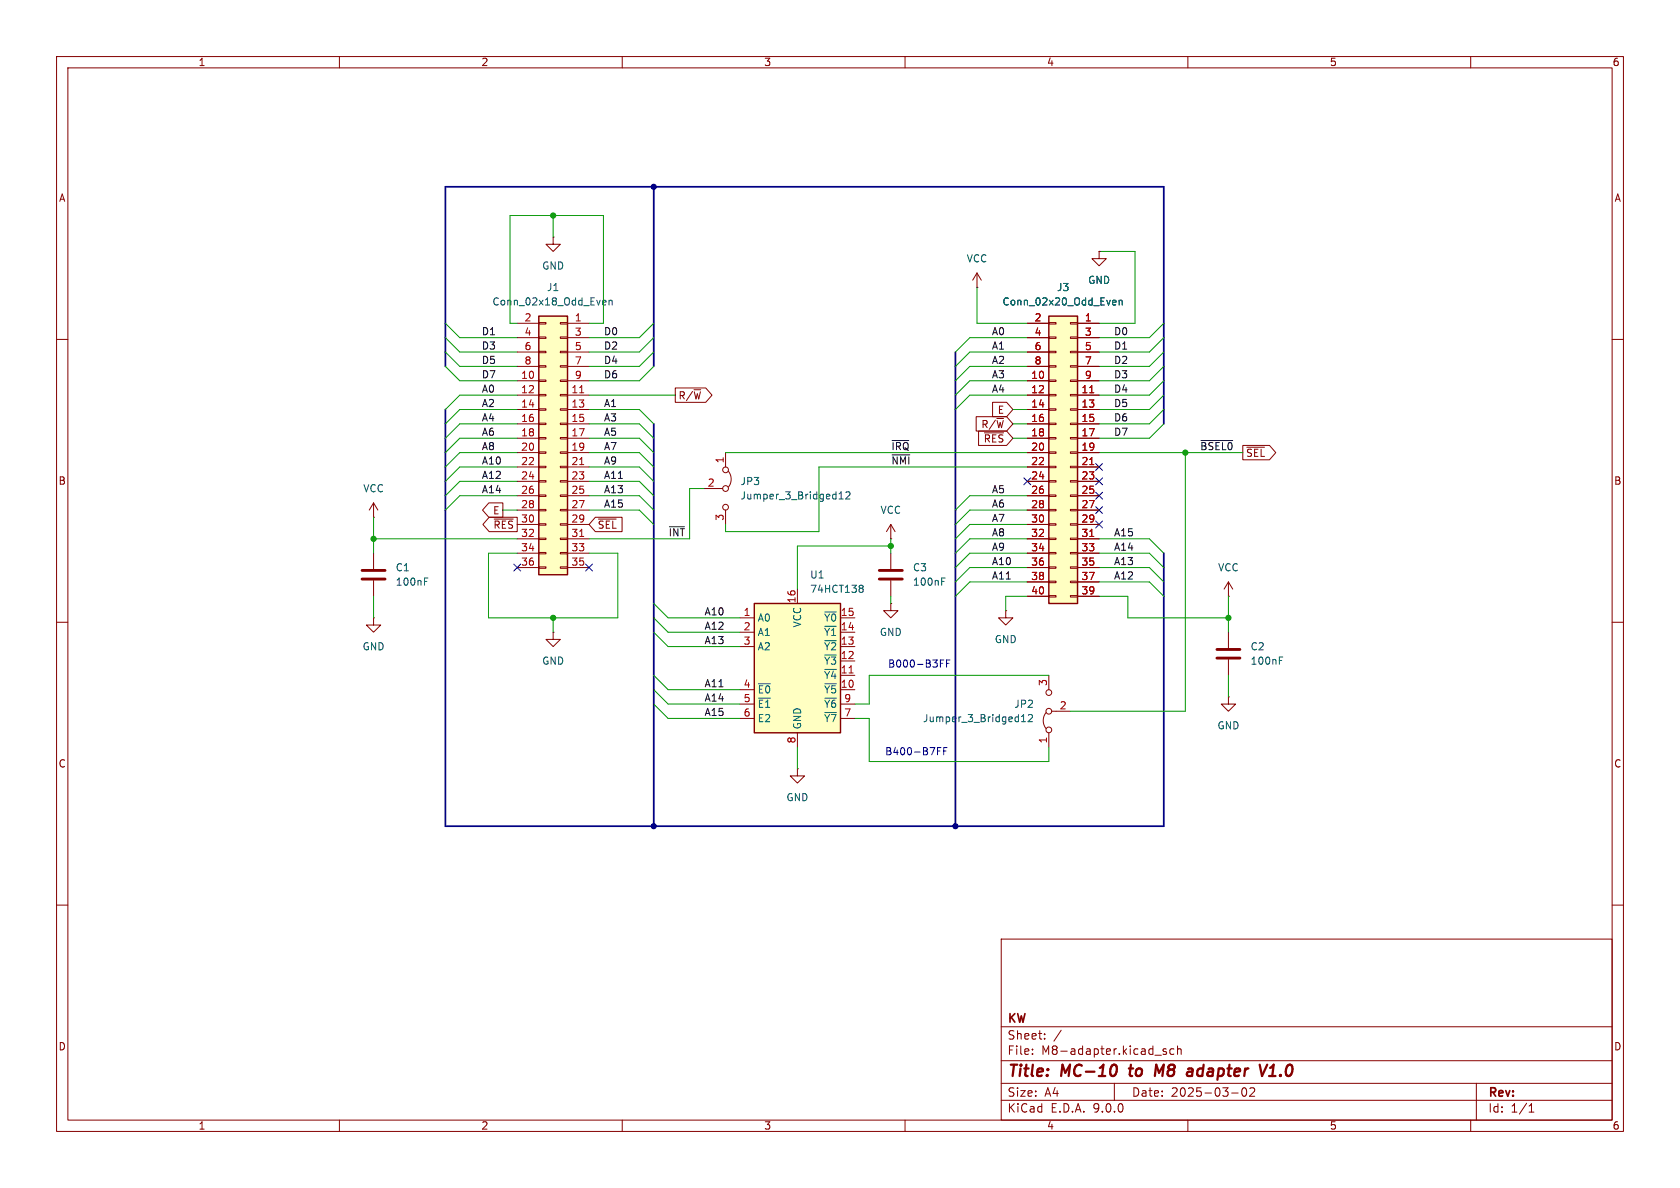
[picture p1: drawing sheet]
<svg xmlns="http://www.w3.org/2000/svg" width="297mm" height="210mm" viewBox="0 0 297 210" stroke-linecap="round" stroke-linejoin="round" font-family="sans-serif">
<g fill="none" stroke="#840000" stroke-width=".18">
<path d="M10 10h277v190h-277zM12 12h273v186h-273zM60 10v2M110 10v2M160 10v2M210 10v2M260 10v2M97.8 41.9v1.3h1.3l-1.3 1.3-1.3-1.3h1.3M97.8 41.9h.1M10 60h2M285 60h2M10 110h2"/>
<path d="M97.8 111.8v1.2h1.3l-1.3 1.3-1.3-1.3h1.3M97.8 111.8h.1M217.2 105.4h.1M217.2 102.9l-.8 1.2M217.2 102.9l.7 1.2M217.2 102.9v2.5M285 110h2M141 135.9v1.3h1.2l-1.2 1.2-1.3-1.2h1.3M141 135.9h.1M10 160h2M177 166h108v32h-108zM285 160h2"/>
<path d="M60 198v2M110 198v2M160 198v2M177 194.5h108M177 191.5h108M177 187.5h108M177 181.5h108M182.5 186.3v.1M182.5 185.5v.1M184.7 183.6v.1M184.7 182.8v.1M187.6 182.1l-1.3 2"/>
<path d="M197 191.5v3M204.2 186.5h1.1M206.2 185.5l-.4-.1-.2 .2 .1 .2 .5 .2v.3h-.6M207.5 185.5l-.4-.1-.3 .3v.4l.2 .2h.5M208.2 185.5l.2-.1 .3 .1 .1 .9M208.2 184.9v1.5M210 198v2M217.7 193.2h1.2M219.7 192.4a.81 .81 0 0 0 .3 1.4l.2-.1 .2-.5-.2-.8M221.7 192.4v.5l-.8 .9h.9M260 198v2M261 191.5v6.5"/>
<path d="M270.3 196.6h.9M270.3 195.5l.4-.4v1.5"/>
</g>
<path d="M197.1 188.2l.2 .1a1.54 1.54 0 0 1-.2 1.7M199.6 188.9h.7M199.9 188.2l-.2 1.7 .3 .3M205.7 188.2l-.8 1.4-.5-1.4-.2 2M210.8 189l-.1 1.2M224 188.2l-.9 2M224.3 190.2h1.2M224.5 188.8l.7-.6-.3 2" fill="none" stroke="#840000" stroke-width=".4"/>
<path d="M133.3 106.7h15.3v22.8h-15.3z" fill="#ffffc2"/>
<path d="M133.3 106.7h15.3v22.8h-15.3z" fill="none" stroke="#840000" stroke-width=".25"/>
<g fill="none" stroke="#840000" stroke-width=".18">
<path d="M130.8 109.2h2.5M130.8 111.8h2.5M130.8 114.3h2.5M141 104.1v2.6M148.6 109.2h2.5M148.6 111.8h2.5M148.6 114.3h2.5M148.6 116.8h2.5M148.6 119.4h2.5M217.2 111.8v2.8M217.2 116.6v2.8M130.8 121.9h2.5"/>
<path d="M130.8 124.5h2.5M130.8 127h2.5M141 129.5v2.6M148.6 121.9h2.5M148.6 124.5h2.5M148.6 127h2.5"/>
</g>
<path d="M145.8 108.2h2.1M152.1 103.4h.3l.2 .3-.2 .3M152.1 104h.3M152.4 104l.2 .2v.3l-.1 .2h-.4M226.2 116.8h.4M226.2 116.1h.6M134.1 120.9h2.1" fill="none" stroke="#006464" stroke-width=".18"/>
<path d="M150.1 119h.7" fill="none" stroke="#a90000" stroke-width=".18"/>
<path d="M215.1 114.8h4.1M215.1 116.3h4.1" fill="none" stroke="#840000" stroke-width=".51"/>
<path d="M185.4 55.9h5.1v50.8h-5.1z" fill="#ffffc2"/>
<path d="M185.4 55.9h5.1v50.8h-5.1z" fill="none" stroke="#840000" stroke-width=".25"/>
<g fill="none" stroke="#840000" stroke-width=".18">
<path d="M172.7 50.8h.1M172.7 48.3l-.7 1.2M172.7 48.3l.8 1.2M172.7 48.3v2.5M181.6 57.2h3.8M181.6 59.7h3.8M185.4 57h1.3v.3h-1.3zM185.4 59.6h1.3v.2h-1.3zM189.2 57h1.3v.3h-1.3zM189.2 59.6h1.3v.2h-1.3zM190.5 57.2h3.8M190.5 59.7h3.8"/>
<path d="M194.3 44.5v1.2h1.3l-1.3 1.3-1.3-1.3h1.3M194.3 44.5h.1M181.6 62.2h3.8M181.6 64.8h3.8M181.6 67.3h3.8M181.6 69.9h3.8M181.6 72.4h3.8M181.6 74.9h3.8M181.6 77.5h3.8M185.4 62.1h1.3v.3h-1.3zM185.4 64.6h1.3v.3h-1.3zM185.4 67.2h1.3v.2h-1.3z"/>
<path d="M185.4 69.7h1.3v.3h-1.3zM185.4 72.3h1.3v.2h-1.3zM185.4 74.8h1.3v.3h-1.3zM185.4 77.3h1.3v.3h-1.3zM185.4 79.9h1.3v.2h-1.3zM189.2 62.1h1.3v.3h-1.3zM189.2 64.6h1.3v.3h-1.3zM189.2 67.2h1.3v.2h-1.3zM189.2 69.7h1.3v.3h-1.3zM189.2 72.3h1.3v.2h-1.3zM189.2 74.8h1.3v.3h-1.3zM189.2 77.3h1.3v.3h-1.3z"/>
<path d="M189.2 79.9h1.3v.2h-1.3zM190.5 62.2h3.8M190.5 64.8h3.8M190.5 67.3h3.8M190.5 69.9h3.8M190.5 72.4h3.8M190.5 74.9h3.8M190.5 77.5h3.8M66 97.8v2.8M181.6 80h3.8M181.6 82.6h3.8M181.6 85.1h3.8"/>
<path d="M181.6 87.6h3.8M181.6 90.2h3.8M181.6 92.7h3.8M181.6 95.3h3.8M181.6 97.8h3.8M185.4 82.4h1.3v.3h-1.3zM185.4 85h1.3v.2h-1.3zM185.4 87.5h1.3v.3h-1.3zM185.4 90h1.3v.3h-1.3zM185.4 92.6h1.3v.2h-1.3zM185.4 95.1h1.3v.3h-1.3zM185.4 97.7h1.3v.2h-1.3z"/>
<path d="M189.2 82.4h1.3v.3h-1.3zM189.2 85h1.3v.2h-1.3zM189.2 87.5h1.3v.3h-1.3zM189.2 90h1.3v.3h-1.3zM189.2 92.6h1.3v.2h-1.3zM189.2 95.1h1.3v.3h-1.3zM189.2 97.7h1.3v.2h-1.3zM190.5 80h3.8M190.5 82.6h3.8M190.5 85.1h3.8M190.5 87.6h3.8M190.5 90.2h3.8"/>
<path d="M190.5 92.7h3.8M190.5 95.3h3.8M190.5 97.8h3.8M66 109.2v1.3h1.3l-1.3 1.3-1.2-1.3h1.2M66 109.2h.1M66 102.6v2.8M181.6 100.3h3.8M181.6 102.9h3.8M181.6 105.4h3.8M185.4 100.2h1.3v.3h-1.3zM185.4 102.7h1.3v.3h-1.3zM185.4 105.3h1.3v.2h-1.3z"/>
<path d="M189.2 100.2h1.3v.3h-1.3zM189.2 102.7h1.3v.3h-1.3zM189.2 105.3h1.3v.2h-1.3zM190.5 100.3h3.8M190.5 102.9h3.8M190.5 105.4h3.8M217.2 123.2v1.3h1.2l-1.2 1.2-1.3-1.2h1.3M217.2 123.2h.1"/>
</g>
<path d="M192.6 69.4h.8M192.6 82.1h.8M192.6 94.8h.8" fill="none" stroke="#a90000" stroke-width=".18"/>
<path d="M196.9 53.1h.3l.1 .3-.6 .1M197.2 53.9h-.3M197.8 53.2l.2-.1h.3l.1 .8M197.8 53.1v.8M75 102.8h.5M75 102.2h.6" fill="none" stroke="#006464" stroke-width=".18"/>
<path d="M64 100.8h4.1M64 102.4h4.1" fill="none" stroke="#840000" stroke-width=".51"/>
<path d="M95.2 55.9h5.1v45.7h-5.1z" fill="#ffffc2"/>
<path d="M95.2 55.9h5.1v45.7h-5.1z" fill="none" stroke="#840000" stroke-width=".25"/>
<g fill="none" stroke="#840000" stroke-width=".18">
<path d="M91.4 57.2h3.8M91.4 59.7h3.8M95.2 57h1.3v.3h-1.3zM95.2 59.6h1.3v.2h-1.3zM99.1 57h1.2v.3h-1.2zM99.1 59.6h1.2v.2h-1.2zM100.3 57.2h3.8M100.3 59.7h3.8M181.6 57.2h3.8M181.6 59.7h3.8M190.5 57.2h3.8M190.5 59.7h3.8"/>
<path d="M194.3 44.5h.1M91.4 62.2h3.8M91.4 64.8h3.8M91.4 67.3h3.8M91.4 69.9h3.8M91.4 72.4h3.8M91.4 74.9h3.8M91.4 77.5h3.8M95.2 62.1h1.3v.3h-1.3zM95.2 64.6h1.3v.3h-1.3zM95.2 67.2h1.3v.2h-1.3zM95.2 69.7h1.3v.3h-1.3z"/>
<path d="M95.2 72.3h1.3v.2h-1.3zM95.2 74.8h1.3v.3h-1.3zM95.2 77.3h1.3v.3h-1.3zM95.2 79.9h1.3v.2h-1.3zM99.1 62.1h1.2v.3h-1.2zM99.1 64.6h1.2v.3h-1.2zM99.1 67.2h1.2v.2h-1.2zM99.1 69.7h1.2v.3h-1.2zM99.1 72.3h1.2v.2h-1.2zM99.1 74.8h1.2v.3h-1.2zM99.1 77.3h1.2v.3h-1.2zM99.1 79.9h1.2v.2h-1.2z"/>
<path d="M100.3 62.2h3.8M100.3 64.8h3.8M100.3 67.3h3.8M100.3 69.9h3.8M100.3 72.4h3.8M100.3 74.9h3.8M100.3 77.5h3.8M119.4 68.6h5.4l1.1 1.3-1.1 1.2h-5.4zM172.6 73.7h5.4l1.1 1.2-1.1 1.3h-5.4zM173 76.2h5l1.1 1.3-1.1 1.2h-5zM174 76.5h3.4M175.5 71.1h2.5l1.1 1.3-1.1 1.3h-2.5z"/>
<path d="M181.6 62.2h3.8M181.6 64.8h3.8M181.6 67.3h3.8M181.6 69.9h3.8M181.6 72.4h3.8M181.6 74.9h3.8M181.6 77.5h3.8M190.5 62.2h3.8M190.5 64.8h3.8M190.5 67.3h3.8M190.5 69.9h3.8M190.5 72.4h3.8"/>
<path d="M190.5 74.9h3.8M190.5 77.5h3.8M219.7 78.7h4.7l1.1 1.3-1.1 1.3h-4.7zM220.4 79.1h3.1M66 91.4h.1M66 88.9l-.7 1.3M66 88.9l.8 1.3M66 88.9v2.5M86.4 88.9h2.5v2.5h-2.5l-1.1-1.2zM86.5 91.4h4.9v2.6h-4.9l-1.1-1.3zM87.4 91.8h3.3M91.4 80h3.8"/>
<path d="M91.4 82.6h3.8M91.4 85.1h3.8M91.4 87.6h3.8M91.4 90.2h3.8M91.4 92.7h3.8M91.4 95.3h3.8M91.4 97.8h3.8M95.2 82.4h1.3v.3h-1.3zM95.2 85h1.3v.2h-1.3zM95.2 87.5h1.3v.3h-1.3zM95.2 90h1.3v.3h-1.3zM95.2 92.6h1.3v.2h-1.3z"/>
<path d="M95.2 95.1h1.3v.3h-1.3zM95.2 97.7h1.3v.2h-1.3zM99.1 82.4h1.2v.3h-1.2zM99.1 85h1.2v.2h-1.2zM99.1 87.5h1.2v.3h-1.2zM99.1 90h1.2v.3h-1.2zM99.1 92.6h1.2v.2h-1.2zM99.1 95.1h1.2v.3h-1.2zM99.1 97.7h1.2v.2h-1.2zM100.3 80h3.8M100.3 82.6h3.8M100.3 85.1h3.8"/>
<path d="M100.3 87.6h3.8M100.3 90.2h3.8M100.3 92.7h3.8M100.3 95.3h3.8M100.3 97.8h3.8M105.3 91.4h4.7v2.6h-4.7l-1.2-1.3zM105.8 91.8h3.1M124.5 86.4h3.3M128.3 80v2.6M128.3 90.2v2.5M128.8 83.3a2.26 2.26 0 0 1 0 2.8M157.5 95.3h.1"/>
<path d="M157.5 92.7l-.8 1.3M157.5 92.7l.7 1.3M157.5 92.7v2.6M157.5 97.8v2.8M181.6 80h3.8M181.6 82.6h3.8M181.6 85.1h3.8M181.6 87.6h3.8M181.6 90.2h3.8M181.6 92.7h3.8M181.6 95.3h3.8M181.6 97.8h3.8"/>
<path d="M190.5 80h3.8M190.5 82.6h3.8M190.5 85.1h3.8M190.5 87.6h3.8M190.5 90.2h3.8M190.5 92.7h3.8M190.5 95.3h3.8M190.5 97.8h3.8M91.4 100.3h3.8M95.2 100.2h1.3v.3h-1.3zM99.1 100.2h1.2v.3h-1.2zM100.3 100.3h3.8"/>
<path d="M157.5 106.7v1.3h1.2l-1.2 1.2-1.3-1.2h1.3M157.5 106.7h.1M157.5 102.6v2.8M177.8 108v1.2h1.3l-1.3 1.3-1.3-1.3h1.3M177.8 108h.1M181.6 100.3h3.8M181.6 102.9h3.8M181.6 105.4h3.8M185.4 119.4v2.5M190.5 100.3h3.8M190.5 102.9h3.8M190.5 105.4h3.8"/>
<path d="M184.9 126a2.26 2.26 0 0 0 0 2.8M185.4 129.5v2.6M185.9 125.7h3.3"/>
<circle cx="128.3" cy="83.1" r=".51"/>
<circle cx="128.3" cy="89.7" r=".51"/>
<circle cx="128.3" cy="86.4" r=".51"/>
<circle cx="185.4" cy="125.7" r=".51"/>
<circle cx="185.4" cy="122.4" r=".51"/>
<circle cx="185.4" cy="129" r=".51"/>
</g>
<path d="M102.5 69.4h.7M192.6 69.4h.8M102.5 82.1h.7M102.5 94.8h.7M192.6 82.1h.8M192.6 94.8h.8" fill="none" stroke="#a90000" stroke-width=".18"/>
<g fill="none" stroke="#006464" stroke-width=".18">
<path d="M106.7 53.1h.4v.3l-.6 .1M107.1 53.9h-.4M107.7 53.2l.2-.1h.3v.8M107.7 53.1v.8M196.9 53.1h.3l.1 .3-.6 .1M197.2 53.9h-.3M197.8 53.2l.2-.1h.3l.1 .8M197.8 53.1v.8M148.3 88.2h.8M148.3 87.3l.4-.4v1.3M149.5 87.1l.5-.2 .3 .4-.8 .9h.8M166.5 102.8h.4"/>
<path d="M166.5 102.2h.6M180.6 127.6h.7M180.6 126.7l.4-.4v1.3M181.8 126.4l.5-.1 .2 .4-.8 .9h.8"/>
</g>
<path d="M155.4 100.8h4.1M155.4 102.4h4.1" fill="none" stroke="#840000" stroke-width=".51"/>
<path d="M157.7 77.9h3M212.3 77.9h5.6M157.7 80.4h3.1" fill="none" stroke="#0f0f0f" stroke-width=".18"/>
<path d="M115.6 33v31.8M78.7 64.8v-31.8h127v41.9M78.7 72.4v73.7h127v-48.3M115.6 74.9v71.2M168.9 62.2v83.9" fill="none" stroke="#000084" stroke-width=".3"/>
<g fill="none" stroke="#009600" stroke-width=".18">
<path d="M97.8 38.1v3.8M78.7 57.2l2.6 2.5h10.1M78.7 59.7l2.6 2.5h10.1M91.4 57.2h-1.2v-19.1h16.5v19.1h-2.6M115.6 57.2l-2.6 2.5h-8.9M115.6 59.7l-2.6 2.5h-8.9M172.7 50.8v6.4h8.9M181.6 59.7h-10.2l-2.5 2.5M194.3 44.5h6.4v12.7h-6.4M205.7 57.2l-2.5 2.5h-8.9M205.7 59.7l-2.5 2.5h-8.9M78.7 64.8l2.6 2.5h10.1"/>
<path d="M78.7 62.2l2.6 2.6h10.1M91.4 77.5h-10.1l-2.6 2.5M91.4 74.9h-10.1l-2.6 2.6M91.4 69.9h-10.1l-2.6 2.5M91.4 72.4h-10.1l-2.6 2.5M104.1 77.5h8.9l2.6 2.5M104.1 74.9h8.9l2.6 2.6M104.1 69.9h15.3M104.1 72.4h8.9l2.6 2.5M115.6 64.8l-2.6 2.5h-8.9M115.6 62.2l-2.6 2.6h-8.9M179.1 77.5h2.5"/>
<path d="M179.1 74.9h2.5M179.1 72.4h2.5M181.6 67.3h-10.2l-2.5 2.6M181.6 69.9h-10.2l-2.5 2.5M181.6 62.2h-10.2l-2.5 2.6M181.6 64.8h-10.2l-2.5 2.5M205.7 74.9l-2.5 2.6h-8.9M205.7 64.8l-2.5 2.5h-8.9M205.7 72.4l-2.5 2.5h-8.9M205.7 67.3l-2.5 2.6h-8.9M205.7 69.9l-2.5 2.5h-8.9M205.7 62.2l-2.5 2.6h-8.9"/>
<path d="M66 91.4v6.4M66 95.3h25.4M88.9 90.2h2.5M91.4 80h-10.1l-2.6 2.6M91.4 97.8h-5v11.4h22.8v-11.4h-5.1M91.4 87.6h-10.1l-2.6 2.6M91.4 85.1h-10.1l-2.6 2.5M91.4 82.6h-10.1l-2.6 2.5M104.1 80h8.9l2.6 2.6M104.1 87.6h8.9l2.6 2.6M104.1 85.1h8.9l2.6 2.5M104.1 82.6h8.9l2.6 2.5"/>
<path d="M104.1 90.2h8.9l2.6 2.5M124.5 86.4h-2.6v8.9h-17.8M128.3 80h53.3M157.5 96.5h-16.5v7.6M157.5 95.3v2.5M181.6 92.7h-10.2l-2.5 2.6M181.6 97.8h-10.2l-2.5 2.5M181.6 87.6h-10.2l-2.5 2.6M181.6 82.6h-36.8v11.4h-16.5v-1.3M181.6 95.3h-10.2l-2.5 2.5M181.6 90.2h-10.2l-2.5 2.5M194.3 80h25.4"/>
<path d="M194.3 97.8h8.9l2.5 2.5M194.3 95.3h8.9l2.5 2.5M209.5 80v45.7h-20.3M66 105.4v3.8M97.8 109.2v2.6M115.6 106.7l2.5 2.5h12.7M115.6 119.4l2.5 2.5h12.7M115.6 111.8l2.5 2.5h12.7M115.6 109.2l2.5 2.6h12.7M157.5 105.4v1.3M181.6 102.9h-10.2l-2.5 2.5M181.6 100.3h-10.2l-2.5 2.6"/>
<path d="M181.6 105.4h-3.8v2.6M185.4 119.4h-31.7v5.1h-2.6M194.3 105.4h5.1v3.8h17.8M194.3 102.9h8.9l2.5 2.5M194.3 100.3h8.9l2.5 2.6M217.2 105.4v6.4M217.2 119.4v3.8M115.6 121.9l2.5 2.6h12.7M115.6 124.5l2.5 2.5h12.7M141 132.1v3.8M151.1 127h2.6v7.6h31.7v-2.5"/>
</g>
<g fill="none" stroke="#000084" stroke-width=".18">
<path d="M90.8 99.7l1.2 1.2M92 99.7l-1.2 1.2M103.5 99.7l1.2 1.2M104.7 99.7l-1.2 1.2M181 84.5l1.2 1.2M182.2 84.5l-1.2 1.2M193.7 89.6l1.2 1.2M193.7 81.9l1.2 1.3M193.7 87l1.2 1.2M193.7 84.5l1.2 1.2M193.7 92.1l1.2 1.2M194.9 89.6l-1.2 1.2"/>
<path d="M194.9 81.9l-1.2 1.3M194.9 87l-1.2 1.2M194.9 84.5l-1.2 1.2M194.9 92.1l-1.2 1.2"/>
</g>
<path d="M166.2 117.3h.5M166.2 116.7h.7M167.3 117.3h.5M167.9 116.7h-.6v1.2M165.7 132.8h.5M165.7 132.2h.6M166.8 132.8h.5M167.4 132.2h-.6v1.2" fill="none" stroke="#0000c2" stroke-width=".18"/>
<g fill="#000084" stroke="#000084" stroke-width=".18">
<circle cx="115.6" cy="146.1" r=".46"/>
<circle cx="115.6" cy="33" r=".46"/>
<circle cx="168.9" cy="146.1" r=".46"/>
</g>
<g fill="#009600" stroke="#009600" stroke-width=".18">
<circle cx="97.8" cy="109.2" r=".46"/>
<circle cx="97.8" cy="38.1" r=".46"/>
<circle cx="66" cy="95.3" r=".46"/>
<circle cx="209.5" cy="80" r=".46"/>
<circle cx="217.2" cy="109.2" r=".46"/>
<circle cx="157.5" cy="96.5" r=".46"/>
</g>
<g font-size="2.8" fill="#840000">
<text x="178" y="190.9">Title:</text>
<text x="187.7" y="190.9">MC-10</text>
<text x="200.6" y="190.9">to</text>
<text x="205.8" y="190.9">M8</text>
<text x="212.3" y="190.9">adapter</text>
<text x="226" y="190.9">V1.0</text>
</g>
<g font-size="2.1" fill="#840000">
<text x="178" y="184">Sheet:</text>
<text x="178" y="181.2">KW</text>
<text x="178" y="186.7">File:</text>
<text x="184.1" y="186.7">M8-adapter.kicad_sch</text>
<text x="178" y="196.9">KiCad</text>
<text x="178" y="194.1">Size:</text>
<text x="184.7" y="194.1">A4</text>
<text x="185.7" y="196.9">E.D.A.</text>
<text x="193.3" y="196.9">9.0.0</text>
<text x="200" y="194.1">Date:</text>
<text x="207" y="194.1">2025-03-02</text>
<text x="263" y="194.3">Rev:</text>
<text x="263" y="196.9">Id:</text>
<text x="267.1" y="196.9">1/1</text>
</g>
<g font-size="1.8" fill="#840000">
<text x="35" y="11.9">1</text>
<text x="85" y="11.9">2</text>
<text x="135" y="11.9">3</text>
<text x="185" y="11.9">4</text>
<text x="235" y="11.9">5</text>
<text x="285" y="11.9">6</text>
<text x="10.3" y="35.9">A</text>
<text x="285.3" y="35.9">A</text>
<text x="119.9" y="70.8">R/~{W}</text>
<text x="173.4" y="75.9">R/~{W}</text>
<text x="176.3" y="73.3">E</text>
<text x="173.8" y="78.4">~{RES}</text>
<text x="220.2" y="81">~{SEL}</text>
<text x="10.3" y="85.9">B</text>
<text x="285.3" y="85.9">B</text>
<text x="87.1" y="91.1">E</text>
<text x="87.1" y="93.7">~{RES}</text>
<text x="105.6" y="93.7">~{SEL}</text>
<text x="10.3" y="135.9">C</text>
<text x="285.3" y="135.9">C</text>
<text x="10.3" y="185.9">D</text>
<text x="285.3" y="185.9">D</text>
<text x="35" y="199.9">1</text>
<text x="85" y="199.9">2</text>
<text x="135" y="199.9">3</text>
<text x="185" y="199.9">4</text>
<text x="235" y="199.9">5</text>
<text x="285" y="199.9">6</text>
</g>
<g font-size="1.8" fill="#006464">
<text x="95.8" y="47.9">GND</text>
<text x="170.8" y="46.6">VCC</text>
<text x="96.6" y="51.7">J1</text>
<text x="186.8" y="51.7">J3</text>
<text x="192.3" y="50.4">GND</text>
<text x="87" y="54.2">Conn_02x18_Odd_Even</text>
<text x="177.1" y="54.2">Conn_02x20_Odd_Even</text>
<text x="64.1" y="87.2">VCC</text>
<text x="130.8" y="86">JP3</text>
<text x="130.8" y="88.5">Jumper_3_Bridged12</text>
<text x="155.6" y="91">VCC</text>
<text x="69.9" y="101.2">C1</text>
<text x="161.3" y="101.2">C3</text>
<text x="215.3" y="101.2">VCC</text>
<text x="69.9" y="103.7">100nF</text>
<text x="143.1" y="102.5">U1</text>
<text x="143.1" y="105">74HCT138</text>
<text x="161.3" y="103.7">100nF</text>
<text x="133.9" y="110.1">A0</text>
<text x="133.9" y="112.6">A1</text>
<text x="141.8" y="111" transform="rotate(-90 141.8 111)">VCC</text>
<text x="145.6" y="110.1">~{Y0}</text>
<text x="145.6" y="112.6">~{Y1}</text>
<text x="155.4" y="112.6">GND</text>
<text x="175.8" y="113.9">GND</text>
<text x="64" y="115.2">GND</text>
<text x="95.8" y="117.7">GND</text>
<text x="133.9" y="115.2">A2</text>
<text x="145.6" y="115.2">~{Y2}</text>
<text x="145.6" y="117.7">~{Y3}</text>
<text x="221" y="115.2">C2</text>
<text x="221" y="117.7">100nF</text>
<text x="133.9" y="122.8">~{E0}</text>
<text x="133.9" y="125.3">~{E1}</text>
<text x="145.6" y="120.2">~{Y4}</text>
<text x="145.6" y="122.8">~{Y5}</text>
<text x="145.6" y="125.3">~{Y6}</text>
<text x="179.2" y="125.3">JP2</text>
<text x="133.9" y="127.9">E2</text>
<text x="141.8" y="129" transform="rotate(-90 141.8 129)">GND</text>
<text x="145.6" y="127.9">~{Y7}</text>
<text x="163.1" y="127.9">Jumper_3_Bridged12</text>
<text x="215.1" y="129.1">GND</text>
<text x="138.9" y="141.8">GND</text>
</g>
<g font-size="1.8" fill="#0f0f0f">
<text x="85.1" y="59.3">D1</text>
<text x="106.7" y="59.3">D0</text>
<text x="175.3" y="59.3">A0</text>
<text x="196.8" y="59.3">D0</text>
<text x="85.1" y="64.4">D5</text>
<text x="85.1" y="61.9">D3</text>
<text x="106.7" y="64.4">D4</text>
<text x="106.7" y="61.9">D2</text>
<text x="175.3" y="64.4">A2</text>
<text x="175.3" y="61.9">A1</text>
<text x="196.8" y="61.9">D1</text>
<text x="196.8" y="64.4">D2</text>
<text x="85.1" y="69.5">A0</text>
<text x="85.1" y="67">D7</text>
<text x="106.7" y="67">D6</text>
<text x="175.3" y="67">A3</text>
<text x="175.3" y="69.5">A4</text>
<text x="196.8" y="69.5">D4</text>
<text x="196.8" y="67">D3</text>
<text x="85.1" y="72">A2</text>
<text x="85.1" y="74.6">A4</text>
<text x="85.1" y="77.1">A6</text>
<text x="106.7" y="72">A1</text>
<text x="106.7" y="74.6">A3</text>
<text x="106.7" y="77.1">A5</text>
<text x="196.8" y="72">D5</text>
<text x="196.8" y="77.1">D7</text>
<text x="196.8" y="74.6">D6</text>
<text x="85.1" y="79.7">A8</text>
<text x="85.1" y="82.2">A10</text>
<text x="106.7" y="79.7">A7</text>
<text x="106.7" y="82.2">A9</text>
<text x="157.5" y="79.7">~{IRQ}</text>
<text x="157.5" y="82.2">~{NMI}</text>
<text x="212.1" y="79.7">~{BSEL0}</text>
<text x="85.1" y="84.7">A12</text>
<text x="85.1" y="87.3">A14</text>
<text x="106.7" y="84.7">A11</text>
<text x="106.7" y="87.3">A13</text>
<text x="106.7" y="89.8">A15</text>
<text x="175.3" y="87.3">A5</text>
<text x="175.3" y="89.8">A6</text>
<text x="118.1" y="94.9">~{INT}</text>
<text x="175.3" y="92.4">A7</text>
<text x="175.3" y="94.9">A8</text>
<text x="196.8" y="94.9">A15</text>
<text x="175.3" y="100">A10</text>
<text x="175.3" y="97.4">A9</text>
<text x="196.8" y="100">A13</text>
<text x="196.8" y="97.4">A14</text>
<text x="175.3" y="102.5">A11</text>
<text x="196.8" y="102.5">A12</text>
<text x="124.5" y="114">A13</text>
<text x="124.5" y="111.4">A12</text>
<text x="124.5" y="108.9">A10</text>
<text x="124.5" y="121.6">A11</text>
<text x="124.5" y="124.1">A14</text>
<text x="124.5" y="126.7">A15</text>
</g>
<g font-size="1.8" fill="#a90000">
<text x="92.6" y="56.9">2</text>
<text x="92.6" y="59.4">4</text>
<text x="101.5" y="56.9">1</text>
<text x="101.5" y="59.4">3</text>
<text x="182.8" y="56.9">2</text>
<text x="182.8" y="59.4">4</text>
<text x="191.7" y="56.9">1</text>
<text x="191.7" y="59.4">3</text>
<text x="92.6" y="62">6</text>
<text x="92.6" y="64.5">8</text>
<text x="101.5" y="62">5</text>
<text x="101.5" y="64.5">7</text>
<text x="182.8" y="62">6</text>
<text x="182.8" y="64.5">8</text>
<text x="191.7" y="62">5</text>
<text x="191.7" y="64.5">7</text>
<text x="92" y="67.1">10</text>
<text x="92" y="69.6">12</text>
<text x="100.9" y="69.6">11</text>
<text x="101.5" y="67.1">9</text>
<text x="182.2" y="67.1">10</text>
<text x="182.2" y="69.6">12</text>
<text x="191.1" y="69.6">11</text>
<text x="191.7" y="67.1">9</text>
<text x="92" y="72.1">14</text>
<text x="92" y="74.7">16</text>
<text x="92" y="77.2">18</text>
<text x="100.9" y="72.1">13</text>
<text x="100.9" y="74.7">15</text>
<text x="100.9" y="77.2">17</text>
<text x="182.2" y="72.1">14</text>
<text x="182.2" y="74.7">16</text>
<text x="182.2" y="77.2">18</text>
<text x="191.1" y="72.1">13</text>
<text x="191.1" y="74.7">15</text>
<text x="191.1" y="77.2">17</text>
<text x="92" y="79.8">20</text>
<text x="92" y="82.3">22</text>
<text x="100.9" y="79.8">19</text>
<text x="100.9" y="82.3">21</text>
<text x="128" y="82" transform="rotate(-90 128 82)">1</text>
<text x="182.2" y="79.8">20</text>
<text x="182.2" y="82.3">22</text>
<text x="191.1" y="79.8">19</text>
<text x="191.1" y="82.3">21</text>
<text x="92" y="84.8">24</text>
<text x="92" y="87.4">26</text>
<text x="92" y="89.9">28</text>
<text x="100.9" y="84.8">23</text>
<text x="100.9" y="87.4">25</text>
<text x="100.9" y="89.9">27</text>
<text x="125" y="86.1">2</text>
<text x="182.2" y="84.8">24</text>
<text x="182.2" y="87.4">26</text>
<text x="182.2" y="89.9">28</text>
<text x="191.1" y="84.8">23</text>
<text x="191.1" y="87.4">25</text>
<text x="191.1" y="89.9">27</text>
<text x="92" y="92.5">30</text>
<text x="92" y="95">32</text>
<text x="100.9" y="92.5">29</text>
<text x="100.9" y="95">31</text>
<text x="128" y="92.1" transform="rotate(-90 128 92.1)">3</text>
<text x="182.2" y="92.5">30</text>
<text x="182.2" y="95">32</text>
<text x="191.1" y="92.5">29</text>
<text x="191.1" y="95">31</text>
<text x="92" y="97.5">34</text>
<text x="92" y="100.1">36</text>
<text x="100.9" y="97.5">33</text>
<text x="100.9" y="100.1">35</text>
<text x="182.2" y="97.5">34</text>
<text x="182.2" y="100.1">36</text>
<text x="191.1" y="97.5">33</text>
<text x="191.1" y="100.1">35</text>
<text x="140.7" y="106.7" transform="rotate(-90 140.7 106.7)">16</text>
<text x="182.2" y="102.6">38</text>
<text x="182.2" y="105.2">40</text>
<text x="191.1" y="102.6">37</text>
<text x="191.1" y="105.2">39</text>
<text x="131.4" y="109">1</text>
<text x="131.4" y="111.5">2</text>
<text x="148.5" y="109">15</text>
<text x="148.5" y="111.5">14</text>
<text x="131.4" y="114">3</text>
<text x="148.5" y="114">13</text>
<text x="148.5" y="116.6">12</text>
<text x="148.5" y="119.1">11</text>
<text x="131.4" y="121.7">4</text>
<text x="131.4" y="124.2">5</text>
<text x="148.5" y="121.7">10</text>
<text x="149.2" y="124.2">9</text>
<text x="185.2" y="121.4" transform="rotate(-90 185.2 121.4)">3</text>
<text x="187.3" y="125.5">2</text>
<text x="131.4" y="126.7">6</text>
<text x="140.7" y="131.5" transform="rotate(-90 140.7 131.5)">8</text>
<text x="149.2" y="126.7">7</text>
<text x="185.2" y="131.5" transform="rotate(-90 185.2 131.5)">1</text>
</g>
<g font-size="1.8" fill="#0000c2">
<text x="156.9" y="118.2">B000-B3FF</text>
<text x="156.4" y="133.7">B400-B7FF</text>
</g>
</svg>
